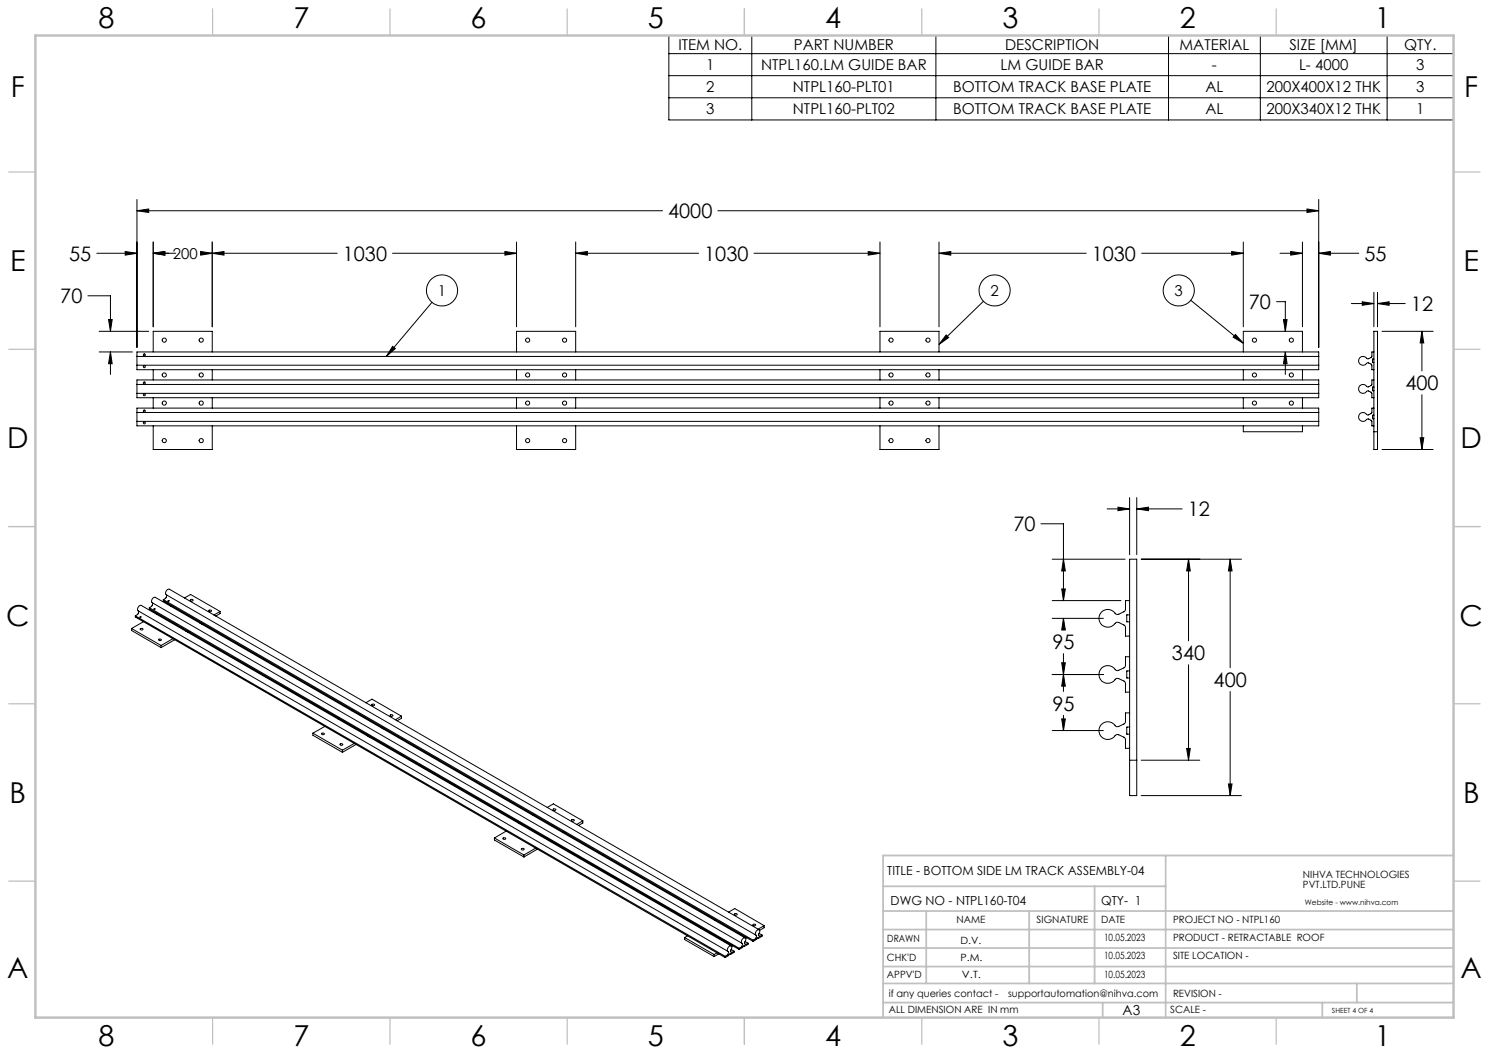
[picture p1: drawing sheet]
<svg xmlns="http://www.w3.org/2000/svg" width="420mm" height="297mm" viewBox="0 0 420 297" stroke-linecap="round" stroke-linejoin="round" font-family="sans-serif">
<g fill="none" stroke="#000" stroke-width=".28">
<path d="M188.7 10h221.3v23.8h-221.3zM188.7 15.1h221.3M212.1 10v23.8M264 10v23.8M329.6 10v23.8M355.5 10v23.8M391.3 10v23.8M188.7 21.3h221.3M188.7 27.6h221.3M38.6 59.4l3.3-.5v1zM38.6 56.3v41.7M38.6 59.4h148.3"/>
<path d="M202.5 59.4h169.5M368.7 58.9l3.3 .5-3.3 .5zM372 56.3v41.7M27.3 71.4h11.3M35.3 70.9l3.3 .5-3.3 .6zM43.2 71.4l3.3-.5v1.1zM43.2 68.3v23.9M49.6 71.4h-6.4M56.6 70.9l3.3 .5-3.3 .6zM59.9 68.3v23.9M59.9 71.4l3.3-.5v1.1zM95.1 71.4h-38.1"/>
<path d="M110.7 71.4h35M142.4 70.9l3.3 .5-3.3 .6zM145.7 68.3v23.9M162.4 71.4l3.3-.5v1.1zM162.4 71.4h34.7M162.4 68.3v23.9M212.7 71.4h35.5M244.9 70.9l3.3 .5-3.3 .6zM248.2 68.3v23.9M264.9 71.4l3.3-.5v1.1zM264.9 71.4h41.5M264.9 68.3v23.9"/>
<path d="M322 71.4h28.7M347.4 70.9l3.3 .5-3.3 .6zM350.7 68.3v23.9M361 71.4h6.4M364.1 70.9l3.3 .5-3.3 .6zM367.4 68.3v23.9M372 71.4l3.2-.5v1.1zM372 71.4h11.3M24.8 83.4h6.4v10M28 93.4h13.9M28 99.3h9.4M30.6 90.1h1l-.4 3.3z"/>
<path d="M31.2 99.3l.4 3.3h-1zM31.2 99.3v6.3M43.2 99.3v-5.9h16.7v5.9M110.7 97.7l.8 .6-2.5 2.2zM121.8 85.3l-12.8 15.2M145.7 99.3v-5.9h16.7v5.9M248.2 99.3v-5.9h16.7v5.9M266.9 94.5l.7 .7-2.7 2zM277.4 85l-12.5 12.2M335.9 84.7l14.8 12.1M348.5 94.3l2.2 2.5-2.9-1.7zM350.7 99.3v-5.9h16.7v5.9"/>
<path d="M360.1 85.1h2.4v8.3M362 90.1h1l-.5 3.3zM362.5 99.3l.5 3.3h-1zM362.5 99.3v6.3M381.2 85.6h6.3M384.2 85.1l3.3 .5-3.3 .5zM387.5 99.3h-.5l-.1 1.4-1 .5a2 2 0 0 0-2.3-.3 1.3 1.3 0 0 0 .2 1.9 1.3 1.3 0 0 0 1.9-.5l1.2 .5 .1 1.5h.5M387.5 93.4h1v33.4h-1zM387.5 82.4v9.8M388.5 85.6l3.3-.5v1zM388.5 82.4v9.8M388.5 85.6h7.9"/>
<path d="M389.8 93.4h14.4M401.1 93.4l.5 3.3h-1zM401.1 93.4v11.2M38.6 108.4v2.5M38.6 116.3v2.5M38.6 100.5v2.5M38.6 100.5v-1.2h333.4v1.2M38.6 103v1.3h333.4v-1.3M38.6 108.4v-1.2h333.4v1.2M38.6 110.9v1.3h333.4v-1.3M38.6 116.3v-1.2h333.4v1.2M38.6 118.8v1.3h333.4v-1.3"/>
<path d="M38.6 110.9h333.4M38.6 108.4h333.4M38.6 118.8h333.4M38.6 116.3h333.4M38.6 103h333.4M38.6 100.5h333.4M43.2 104.3v2.9M43.2 112.2v2.9M59.9 104.3v2.9M59.9 112.2v2.9M145.7 104.3v2.9M145.7 112.2v2.9"/>
<path d="M162.4 104.3v2.9M162.4 112.2v2.9M248.2 104.3v2.9M248.2 112.2v2.9M264.9 104.3v2.9M264.9 112.2v2.9M350.7 104.3v2.9M350.7 112.2v2.9M367.4 104.3v2.9M367.4 112.2v2.9M372 108.4v2.5M372 116.3v2.5"/>
<path d="M372 100.5v2.5M387.1 117.2h.1M387.1 117.2v.9h.4M387.2 102.3h.1M387.2 117.1h.3M387.2 102.3h.3M387.5 107.2h-.5l-.1 1.4-1 .5a1.91 1.91 0 0 0-2.3-.3 1.31 1.31 0 0 0 .2 1.9 1.31 1.31 0 0 0 1.9-.5l1.1 .4 .2 1.6h.5M387.5 109.2h-.4v1h.4M387.5 115.1h-.5l-.2 1.5-.9 .4a2.18 2.18 0 0 0-2.1-.4 1.3 1.3 0 0 0-.1 2 1.3 1.3 0 0 0 2-.4l1.2 .5 .1 1.4h.5M387.5 101.3h-.4v.9M401.1 111.3v15.5M43.2 120.1v6.7h16.7v-6.7"/>
<path d="M145.7 120.1v6.7h16.7v-6.7M248.2 120.1v6.7h16.7v-6.7M350.7 120.1v1.7h16.7v-1.7M387.5 121.8h1M389.8 126.8h14.4M400.6 123.5h1l-.5 3.3zM293.6 147.7h6.4v21.7M296.8 157.7h20.6M300 157.7l.5 3.3h-1zM312.3 143.5h6.3M315.3 143l3.3 .5-3.3 .5zM318.6 157.7h2v66.7h-2z"/>
<path d="M318.6 140.4v16.1M320.6 143.5l3.4-.5v1zM320.6 140.4v16.1M320.6 143.5h12.8M321.9 157.7h28.3M335.2 157.7l.5 3.3h-1zM335.2 157.7v23.1M347 157.7l.5 3.3h-1zM347 157.7v30.6M37.1 177.3v.5l8.3 4.9M37.1 177.3l8.3 4.8M38.2 173.7l166.3 96"/>
<path d="M38.2 173.7v.3l166.3 96.1M39.1 172.4l-.2 .8-.7 .5M39.5 174l.3 .1-.3 .1zM39.5 177.4a.34 .34 0 0 1 .5-.2 .34 .34 0 0 1 .1 .5h-.3zM40.5 175.4l-3.4 1.9M42.1 171.4l166.4 96.1M42.1 171.4v.4l166.4 96M43.1 170.1l-.3 .9-.7 .4M43.4 171.8l.2-.1 .1 .1zM44.4 173.1l-.3 .1M46.1 169.1l166.3 96.1M46.1 169.1v.4l166.3 96"/>
<path d="M47 167.8l-.2 .9-.7 .4M48.4 170.8l-.3 .2M52 168.7l1.8-1 8.3 4.8M52.7 177.9l-.3 .1M53.2 178.1l-.2 .2M53.7 169.2a.34 .34 0 0 1 .5-.2 .34 .34 0 0 1 .1 .5h-.5zM56.7 175.6l-.3 .2M57.2 175.9l-.3 .1M58.9 172.2a.34 .34 0 0 1 .5-.2 .34 .34 0 0 1 .1 .5h-.5zM62.1 172.5l-1.8 1M62.1 172.5v.5l-1.2 .8M296.8 174.4h14.4"/>
<path d="M296.8 169.4h19.4M299.5 166.1h1l-.5 3.3zM300 174.4l.5 3.3h-1zM300 174.4v3.2M318.6 169.4h-1.1l-.1 2.8-2 1.1a.97 .97 0 0 1-1.1-.6 2.51 2.51 0 0 0-3.7 .1 2.51 2.51 0 0 0 .5 3.7 2.51 2.51 0 0 0 3.6-.9h.9l1.5 .7 .4 .6v2.5h1.1M318.6 173.4l-.8 .1v1.9h.8M44.8 180.3l.2-.1a.34 .34 0 0 1 .5 .1 .34 .34 0 0 1-.1 .5 .34 .34 0 0 1-.5-.1zM45.4 182.1v.6M48.8 180.2l-3.4 1.9M49.3 180.4l-3.9 2.3M103.2 198.2l1.7-1 8.3 4.8M104.9 198.7a.34 .34 0 0 1 .5-.2 .34 .34 0 0 1 0 .5h-.5z"/>
<path d="M296.8 190.2h14.4M299.5 186.9h1l-.5 3.3zM300 190.2l.5 3.3h-1zM300 184.4v10.6M318.6 185.2h-1.1l-.1 2.9-2 1a.95 .95 0 0 1-1.1-.6 2.52 2.52 0 0 0-3.7 .2 2.52 2.52 0 0 0 .5 3.6 2.52 2.52 0 0 0 3.6-.8l.9-.1 1.7 .9 .2 .4v2.5h1.1M318.6 189.2l-.8 .1v1.9h.8M335.2 187.5v26.9M347 195v29.4M88.3 206.8l8.3 4.8M88.3 206.8v.6l8.3 4.8M90.7 206.9l.2-.1a.34 .34 0 0 1 .5 0 .34 .34 0 0 1 0 .5 .34 .34 0 0 1-.5-.1zM91.6 204.9l-3.3 1.9"/>
<path d="M95.6 202.6l-.3 .2M95.9 209.9a.35 .35 0 0 1 .5-.2 .35 .35 0 0 1 .1 .5h-.4zM96.6 211.6v.6M99.5 200.3l-.3 .2M99.9 209.7l-3.3 1.9M100.4 210l-3.8 2.2M103.9 207.4l-.3 .2M104.4 207.7l-.3 .2M107.8 205.1l-.2 .2M108.3 205.4l-.2 .2M110.1 201.6h.2a.32 .32 0 0 1 .4 0 .32 .32 0 0 1 0 .5 .32 .32 0 0 1-.4-.1l-.3-.1zM113.2 202l-1.7 1"/>
<path d="M113.2 202v.6l-1.2 .7M296.8 206.1h14.4M299.5 202.8h1l-.5 3.3zM300 201.8v4.3M318.6 201.1h-1.1l-.1 2.8-2 1.1a1.05 1.05 0 0 1-1.1-.7 2.52 2.52 0 0 0-3.7 .2 2.52 2.52 0 0 0 .5 3.7 2.52 2.52 0 0 0 3.6-.9l.7-.1 1.9 .9 .2 .5v2.5h1.1M318.6 205.1h-.8v1.9l.8 .1M318.6 214.4h2M321.9 214.4h16.5M334.7 211.1h1l-.5 3.3zM139.5 236.4v.5l8.3 4.8M139.5 236.4l8.3 4.8M141.9 236.4a.35 .35 0 0 1 .4-.2 .35 .35 0 0 1 .2 .5h-.4z"/>
<path d="M142.8 234.4l-3.3 2M146.7 232.1l-.3 .2M147.1 239.4a.34 .34 0 0 1 .4-.2 .34 .34 0 0 1 .2 .5h-.5zM150.7 229.9l-.3 .1M151.1 239.2l-3.3 2M151.6 239.5l-3.8 2.2M154.3 227.7l1.8-1 8.3 4.8M155 237l-.2 .1M155.5 237.2l-.2 .2M156 228.2l.2-.1a.34 .34 0 0 1 .5 .1 .34 .34 0 0 1 0 .5 .34 .34 0 0 1-.5-.1zM159 234.7l-.3 .1M159.5 234.9l-.3 .2"/>
<path d="M161.2 231.3a.34 .34 0 0 1 .5-.2 .34 .34 0 0 1 .1 .5h-.4zM164.4 231.5l-1.7 1M164.4 231.5v.6l-1.2 .7M321.9 224.4h28.3M346.5 221.1h1l-.5 3.3zM147.8 241.2v.5M201.8 259.4l-.3 .2M205.5 257.3l1.8-1 8.2 4.8M207.2 257.8a.35 .35 0 0 1 .4-.2 .35 .35 0 0 1 .2 .5h-.5zM193.1 264.4v.6l8.3 4.8M193.1 264.4l8.3 4.8M193.9 263.9l-.8 .5"/>
<path d="M197.9 261.7l-.3 .1M201.4 269.2v.6M202.2 268.7l-.8 .5M202.7 269.1l-1.3 .7M204.5 269.7v.4M205.8 269.1l.2 .1M206 269h.1M206 269l-1.5 1.1M206 269v.2M206.2 266.5l-.3 .1M206.2 266.8l-166.3-96a1 1 0 0 0-.9 1.5l166.4 96.1M206.2 267.8l.8 .5"/>
<path d="M206.7 266.8l-.3 .2M207 268.3l-.7 .4-.2-.6a.82 .82 0 0 0-.1-1.3 1.08 1.08 0 0 0-.5 1.8l-.2 .7-.8 .4M207 268.3v.3l-1 .6M208.5 267.5v.3M209.8 266.8l.2 .1M210 266.9v-.2l-1.5 1.1M210.1 264.2l-.2 .2M210.2 264.5l-166.4-96a1 1 0 0 0-.9 1.5l166.4 96.1M210.2 265.6l.8 .4M210.6 264.5l-.3 .2M211 266l-.8 .4-.2-.6a.78 .78 0 0 0 0-1.3 1.09 1.09 0 0 0-.6 1.8l-.2 .7-.7 .5M211 266v.3l-1 .6"/>
<path d="M212.4 260.8a.34 .34 0 0 1 .4-.2 .34 .34 0 0 1 .2 .5h-.4zM212.4 265.2v.3M213.7 264.5l.2 .2M213.9 264.4h.1M213.9 264.4l-1.5 1.1M213.9 264.4v.3M214.1 262.3l-166.3-96.1a1.03 1.03 0 0 0-.9 1.5l166.4 96.1M214.1 263.3l.8 .4M214.9 263.7l-.7 .4-.2-.5a.82 .82 0 0 0-.1-1.4 1.01 1.01 0 0 0-.8 .7 1.01 1.01 0 0 0 .3 1.1l-.3 .8-.7 .4M214.9 263.7v.4l-1 .6M215.5 261.1v.6l-1.2 .7M215.5 261.1l-1.7 1"/>
<circle cx="46.3" cy="95.9" r=".58"/>
<circle cx="56.7" cy="95.9" r=".58"/>
<circle cx="124.7" cy="81.9" r="4.4"/>
<circle cx="148.8" cy="95.9" r=".58"/>
<circle cx="159.3" cy="95.9" r=".57"/>
<circle cx="251.3" cy="95.9" r=".58"/>
<circle cx="261.7" cy="95.9" r=".58"/>
<circle cx="280.5" cy="81.9" r="4.4"/>
<circle cx="332.5" cy="81.9" r="4.4"/>
<circle cx="353.8" cy="95.9" r=".58"/>
<circle cx="364.3" cy="95.9" r=".57"/>
<circle cx="40.7" cy="100.1" r=".28"/>
<circle cx="40.7" cy="108" r=".28"/>
<circle cx="40.7" cy="115.9" r=".28"/>
<circle cx="40.7" cy="111.4" r=".28"/>
<circle cx="40.7" cy="119.3" r=".28"/>
<circle cx="40.7" cy="103.4" r=".28"/>
<circle cx="46.3" cy="113.7" r=".59"/>
<circle cx="46.3" cy="105.8" r=".59"/>
<circle cx="56.7" cy="113.7" r=".59"/>
<circle cx="56.7" cy="105.8" r=".59"/>
<circle cx="148.8" cy="113.7" r=".59"/>
<circle cx="148.8" cy="105.8" r=".59"/>
<circle cx="159.3" cy="113.7" r=".58"/>
<circle cx="159.3" cy="105.8" r=".58"/>
<circle cx="251.3" cy="105.8" r=".59"/>
<circle cx="251.3" cy="113.7" r=".59"/>
<circle cx="261.7" cy="113.7" r=".59"/>
<circle cx="261.7" cy="105.8" r=".59"/>
<circle cx="353.8" cy="113.7" r=".59"/>
<circle cx="353.8" cy="105.8" r=".59"/>
<circle cx="364.3" cy="105.8" r=".58"/>
<circle cx="364.3" cy="113.7" r=".58"/>
<circle cx="46.3" cy="124.3" r=".59"/>
<circle cx="56.7" cy="124.3" r=".59"/>
<circle cx="148.8" cy="124.3" r=".59"/>
<circle cx="159.3" cy="124.3" r=".58"/>
<circle cx="251.3" cy="124.3" r=".59"/>
<circle cx="261.7" cy="124.3" r=".59"/>
<circle cx="47.5" cy="169.4" r=".16"/>
</g>
<g fill="none" stroke="#c0c0c0" stroke-width=".35">
<path d="M60 2.5v7.5M110 2.5v7.5M160 2.5v7.5M210 2.5v7.5M260 2.5v7.5M310 2.5v7.5M360 2.5v7.5M2.5 48.5h7.5M410 48.5h7.5M2.5 98.5h7.5M410 98.5h7.5M2.5 148.5h7.5"/>
<path d="M410 148.5h7.5M2.5 198.5h7.5M410 198.5h7.5M2.5 248.5h7.5M410 248.5h7.5M60 287v7.5M110 287v7.5M160 287v7.5M210 287v7.5M260 287v7.5M310 287v7.5M360 287v7.5"/>
</g>
<g fill="none" stroke="#c0c0c0" stroke-width=".5">
<path d="M249.1 257h160.9M249.1 250h79.7M261.3 257v20.4M290.3 257v20.4M308.8 250v27.4M328.8 241.3v45.7M410 241.3h-160.9v45.7M249.1 272.6h160.9M249.1 267.4h160.9M249.1 262.2h160.9M249.1 277.4h160.9M382.7 277.4v5.4"/>
<path d="M249.1 282.8h160.9M311 282.8v4.2M373 282.8v4.2"/>
</g>
<path d="M10 10h400v277h-400z" fill="none" stroke="#c0c0c0" stroke-width=".7"/>
<g fill="#000">
<path d="M368.7 58.9l3.3 .5-3.3 .5zM38.6 59.4l3.3-.5v1zM43.2 71.4l3.3-.5v1.1zM35.3 70.9l3.3 .5-3.3 .6zM372 71.4l3.2-.5v1.1zM364.1 70.9l3.3 .5-3.3 .6zM59.9 71.4l3.3-.5v1.1zM142.4 70.9l3.3 .5-3.3 .6zM162.4 71.4l3.3-.5v1.1zM244.9 70.9l3.3 .5-3.3 .6zM347.4 70.9l3.3 .5-3.3 .6zM264.9 71.4l3.3-.5v1.1zM30.6 90.1h1l-.4 3.3zM31.2 99.3l.4 3.3h-1zM362.5 99.3l.5 3.3h-1zM362 90.1h1l-.5 3.3zM384.2 85.1l3.3 .5-3.3 .5zM388.5 85.6l3.3-.5v1zM401.1 93.4l.5 3.3h-1zM400.6 123.5h1l-.5 3.3zM300 174.4l.5 3.3h-1zM299.5 186.9h1l-.5 3.3zM300 190.2l.5 3.3h-1zM299.5 202.8h1l-.5 3.3zM300 157.7l.5 3.3h-1zM299.5 166.1h1l-.5 3.3zM315.3 143l3.3 .5-3.3 .5zM320.6 143.5l3.4-.5v1zM334.7 211.1h1l-.5 3.3zM335.2 157.7l.5 3.3h-1zM347 157.7l.5 3.3h-1zM346.5 221.1h1l-.5 3.3z"/>
<path d="M56.6 70.9l3.3 .5-3.3 .6zM43.2 71.4l3.3-.5v1.1z"/>
<path d="M110.7 97.7l.8 .6-2.5 2.2zM266.9 94.5l.7 .7-2.7 2zM348.5 94.3l2.2 2.5-2.9-1.7z"/>
</g>
<g font-size="8.1">
<text x="27.8" y="8">8</text>
<text x="82.8" y="8">7</text>
<text x="132.8" y="8">6</text>
<text x="182.8" y="8">5</text>
<text x="232.8" y="8">4</text>
<text x="282.8" y="8">3</text>
<text x="332.8" y="8">2</text>
<text x="387.8" y="8">1</text>
<text x="3" y="27.2">F</text>
<text x="413" y="27.2">F</text>
<text x="2.8" y="76.5">E</text>
<text x="412.8" y="76.5">E</text>
<text x="2" y="126.5">D</text>
<text x="412" y="126.5">D</text>
<text x="1.7" y="176.5">C</text>
<text x="411.7" y="176.5">C</text>
<text x="2.7" y="226.5">B</text>
<text x="412.7" y="226.5">B</text>
<text x="2" y="275.7">A</text>
<text x="412" y="275.7">A</text>
<text x="27.8" y="295">8</text>
<text x="82.8" y="295">7</text>
<text x="132.8" y="295">6</text>
<text x="182.8" y="295">5</text>
<text x="232.8" y="295">4</text>
<text x="282.8" y="295">3</text>
<text x="332.8" y="295">2</text>
<text x="387.8" y="295">1</text>
</g>
<g font-size="5.6">
<text x="188.5" y="61.6">4000</text>
<text x="19.5" y="73.6">55</text>
<text x="96.7" y="73.6">1030</text>
<text x="198.6" y="73.6">1030</text>
<text x="307.9" y="73.6">1030</text>
<text x="384.9" y="73.6">55</text>
<text x="17" y="85.6">70</text>
<text x="352.3" y="87.2">70</text>
<text x="398" y="87.7">12</text>
<text x="396.4" y="110.1">400</text>
<text x="285.8" y="149.9">70</text>
<text x="335" y="145.7">12</text>
<text x="296.9" y="183.1">95</text>
<text x="330.6" y="186.2">340</text>
<text x="342.3" y="193.8">400</text>
<text x="296.9" y="200.5">95</text>
</g>
<g font-size="4.2">
<text x="191.3" y="14.1">ITEM NO.</text>
<text x="223.9" y="14.1">PART NUMBER</text>
<text x="283.5" y="14.1">DESCRIPTION</text>
<text x="332.7" y="14.1">MATERIAL</text>
<text x="363.7" y="14.1">SIZE [MM]</text>
<text x="396" y="14.1">QTY.</text>
<text x="199.2" y="19.7">1</text>
<text x="214.7" y="19.7">NTPL160.LM GUIDE BAR</text>
<text x="282.2" y="19.7">LM GUIDE BAR</text>
<text x="341.9" y="19.7">-</text>
<text x="366.4" y="19.7">L- 4000</text>
<text x="399.5" y="19.7">3</text>
<text x="199.2" y="26">2</text>
<text x="223.6" y="26">NTPL160-PLT01</text>
<text x="268.9" y="26">BOTTOM TRACK BASE PLATE</text>
<text x="340" y="26">AL</text>
<text x="357.2" y="26">200X400X12 THK</text>
<text x="399.5" y="26">3</text>
<text x="199.2" y="32.2">3</text>
<text x="223.6" y="32.2">NTPL160-PLT02</text>
<text x="268.9" y="32.2">BOTTOM TRACK BASE PLATE</text>
<text x="340" y="32.2">AL</text>
<text x="357.2" y="32.2">200X340X12 THK</text>
<text x="399.5" y="32.2">1</text>
<text x="48.8" y="73">200</text>
<text x="123.5" y="83.5">1</text>
<text x="279.4" y="83.5">2</text>
<text x="331.3" y="83.5">3</text>
</g>
<text font-size="3.9" x="316.7" y="286.4">A3</text>
<g font-size="3.5">
<text x="250.3" y="246.8">TITLE - BOTTOM SIDE LM TRACK ASSEMBLY-04</text>
<text x="251.2" y="255.1">DWG NO - NTPL160-T04</text>
<text x="310.6" y="255.1">QTY- 1</text>
</g>
<g font-size="2.8">
<text x="367.5" y="247.7">NIHVA TECHNOLOGIES</text>
<text x="367.5" y="250.5">PVT.LTD.PUNE</text>
<text x="269.8" y="260.4">NAME</text>
<text x="292.4" y="260.5">SIGNATURE</text>
<text x="310.6" y="260.5">DATE</text>
<text x="330.9" y="260.5">PROJECT NO - NTPL160</text>
<text x="250.3" y="265.7">DRAWN</text>
<text x="270.9" y="266.1">D.V.</text>
<text x="311.4" y="265.5">10.05.2023</text>
<text x="330.9" y="265.5">PRODUCT - RETRACTABLE ROOF</text>
<text x="250.2" y="271.1">CHK'D</text>
<text x="250.2" y="275.8">APPV'D</text>
<text x="270.9" y="271.1">P.M.</text>
<text x="271.3" y="275.8">V.T.</text>
<text x="311.4" y="270.6">10.05.2023</text>
<text x="311.4" y="275.8">10.05.2023</text>
<text x="330.9" y="270.6">SITE LOCATION -</text>
<text x="250.7" y="281.1">if any queries contact -</text>
<text x="284.3" y="281.1">supportautomation@nihva.com</text>
<text x="330.9" y="281.1">REVISION -</text>
<text x="250.7" y="285.6">ALL DIMENSION ARE IN mm</text>
<text x="330.1" y="285.7">SCALE -</text>
</g>
<text font-size="2.1" x="368.1" y="255.1">Website - www.nihva.com</text>
<text font-size="2" x="375.7" y="285.6">SHEET 4 OF 4</text>
</svg>
